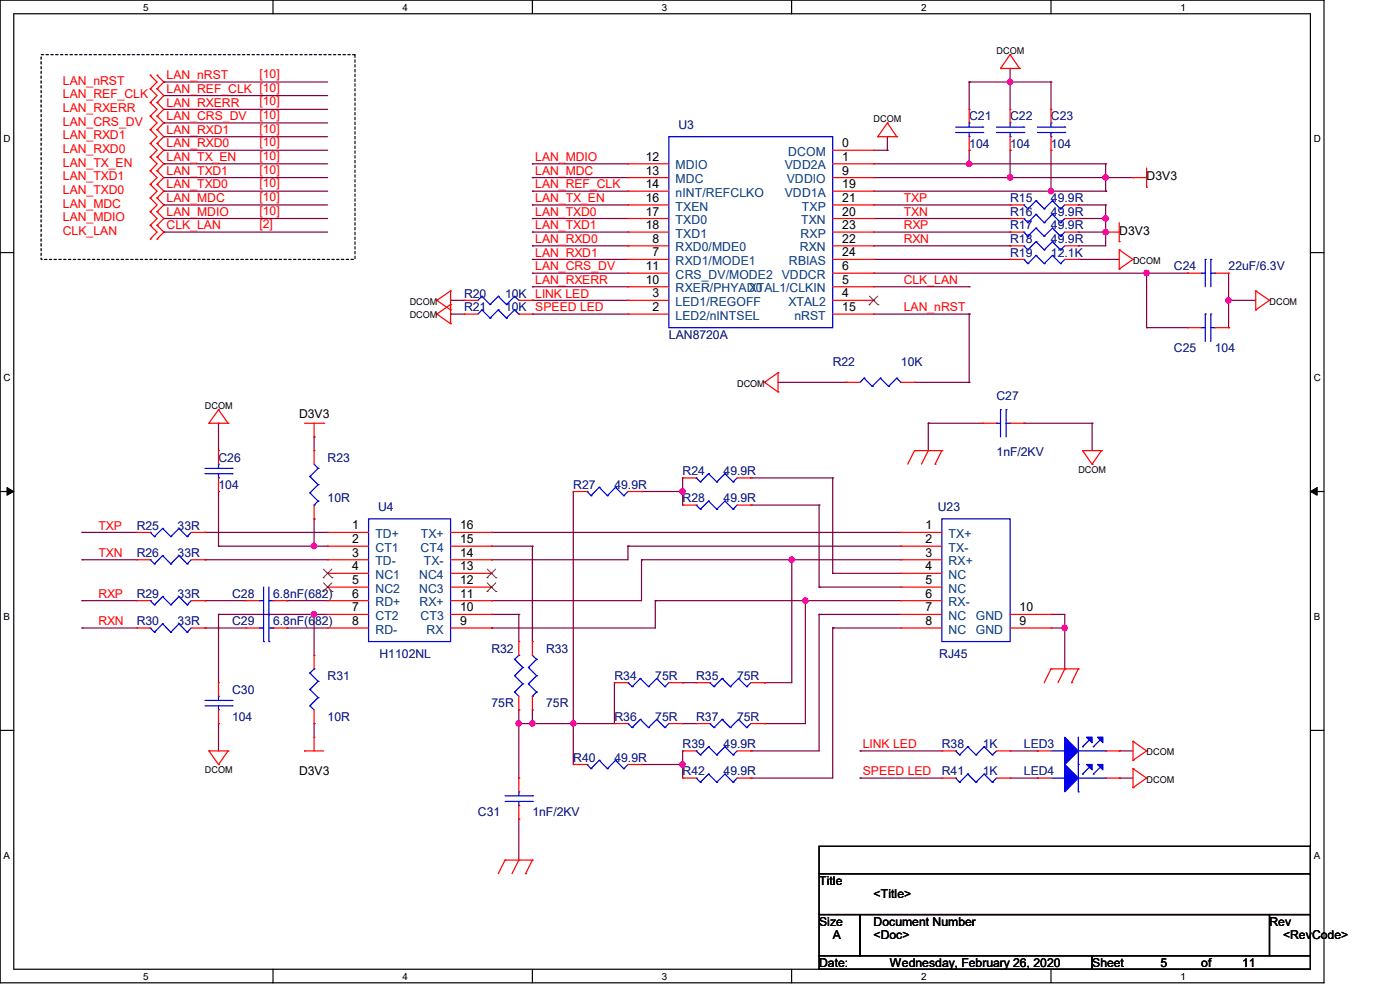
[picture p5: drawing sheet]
<svg xmlns="http://www.w3.org/2000/svg" width="297mm" height="210mm" viewBox="0 0 297 210" stroke-linecap="round" stroke-linejoin="round" font-family="sans-serif">
<path d="M0 0h280.9v208.5h-280.9zM2.9 2.9h275.1v202.7h-275.1z" fill="none" stroke="#000" stroke-width=".25"/>
<g fill="#fff">
<path d="M30.4 .3h1.1v2.4h-1.1z"/>
<path d="M30.4 205.9h1.1v2.3h-1.1z"/>
</g>
<path d="M57.9 0v2.9M57.9 205.6v2.9" fill="none" stroke="#000" stroke-width=".25"/>
<g fill="#fff">
<path d="M85.4 .3h1.1v2.4h-1.1z"/>
<path d="M85.4 205.9h1.1v2.3h-1.1z"/>
</g>
<path d="M112.9 0v2.9M112.9 205.6v2.9" fill="none" stroke="#000" stroke-width=".25"/>
<g fill="#fff">
<path d="M140.4 .3h1.2v2.4h-1.2z"/>
<path d="M140.4 205.9h1.2v2.3h-1.2z"/>
</g>
<path d="M167.9 0v2.9M167.9 205.6v2.9" fill="none" stroke="#000" stroke-width=".25"/>
<g fill="#fff">
<path d="M195.4 .3h1.2v2.4h-1.2z"/>
<path d="M195.4 205.9h1.2v2.3h-1.2z"/>
</g>
<path d="M223 0v2.9M223 205.6v2.9" fill="none" stroke="#000" stroke-width=".25"/>
<g fill="#fff">
<path d="M250.4 .3h1.2v2.4h-1.2z"/>
<path d="M250.4 205.9h1.2v2.3h-1.2z"/>
<path d="M.8 28.2h1.4v2.4h-1.4z"/>
<path d="M278.7 28.2h1.5v2.4h-1.5z"/>
<path d="M.8 78.9h1.4v2.3h-1.4z"/>
<path d="M278.7 78.9h1.5v2.3h-1.5z"/>
</g>
<path d="M0 53.6h2.9M278 53.6h2.9" fill="none" stroke="#000" stroke-width=".25"/>
<g fill="#fff">
<path d="M.8 129.6h1.3v2.3h-1.3z"/>
<path d="M278.7 129.6h1.4v2.3h-1.4z"/>
</g>
<path d="M0 104.3h2.9M278 104.3h2.9" fill="none" stroke="#000" stroke-width=".25"/>
<path d="M1.5 103.4l1.4 .9-1.4 .8zM278 104.3l1.4-.9v1.7z" fill="#000" stroke="#000" stroke-width=".21"/>
<g fill="#fff">
<path d="M.8 180.3h1.3v2.3h-1.3z"/>
<path d="M278.7 180.3h1.4v2.3h-1.4z"/>
</g>
<path d="M0 154.9h2.9M278 154.9h2.9M173.8 179.5h104.2v5.8h-104.2zM173.8 185.3h104.2v8.7h-104.2zM173.8 194h8.7v8.7h-8.7zM182.5 194h86.8v8.7h-86.8zM269.3 194h8.7v8.7h-8.7zM173.8 202.7h57.9v2.9h-57.9zM231.7 202.7h46.3v2.9h-46.3z" fill="none" stroke="#000" stroke-width=".25"/>
<path d="M8.7 11.6h66.6v43.4h-66.6z" fill="none" stroke="#000" stroke-width=".25" stroke-dasharray=".5"/>
<g fill="none" stroke="#800040" stroke-width=".25">
<path d="M34.8 17.4h.1M34.8 17.4h34.7M205.6 17.4h.1M205.6 17.4h17.4M205.6 17.4v5.8M214.3 14.5h.1M214.3 17.4h.1M214.3 14.5v8.7M223 17.4h.1M223 17.4v5.8M34.8 20.3h.1M34.8 23.2h.1"/>
<path d="M34.8 26.1h.1M34.8 29h.1M34.8 31.9h.1M34.8 34.8h.1M34.8 37.7h.1M34.8 20.3h34.7M34.8 23.2h34.7M34.8 26.1h34.7M34.8 29h34.7M34.8 34.8h34.7M34.8 37.7h34.7M34.8 31.9h34.7"/>
<path d="M112.9 34.8h.1M112.9 37.7h.1M112.9 34.8h20.3M112.9 37.7h20.3M185.3 34.8h49.3M185.3 37.7h55.1M185.3 31.9h3M188.3 31.9h.1M188.3 29h.1M188.3 29v2.9M205.6 31.9h.1M205.6 34.8h.1"/>
<path d="M205.6 31.9v2.9M214.3 31.9h.1M214.3 37.7h.1M214.3 31.9v5.8M223 31.9h.1M223 31.9v8.7M234.6 34.8h.1M234.6 37.7h.1M234.6 34.8v5.8M240.4 37.7h.1M34.8 40.6h.1M34.8 43.5h.1"/>
<path d="M34.8 46.4h.1M34.8 49.2h.1M34.8 40.6h34.7M34.8 43.5h34.7M34.8 46.4h34.7M34.8 49.2h34.7M112.9 40.6h.1M112.9 43.5h.1M112.9 46.4h.1M112.9 49.2h.1M112.9 52.2h.1M112.9 55h.1"/>
<path d="M112.9 58h.1M112.9 40.6h20.3M112.9 43.5h20.3M112.9 46.4h20.3M112.9 49.2h20.3M112.9 52.2h20.3M112.9 55h20.3M112.9 58h20.3M185.3 40.6h49.3M185.3 43.5h29M185.3 46.4h29M185.3 49.2h29"/>
<path d="M185.3 52.2h29M185.3 55h29M185.3 58h66.6M214.3 43.5h.1M214.3 46.4h.1M214.3 49.2h.1M214.3 52.2h.1M214.3 55h.1M223 40.6h.1M228.8 43.5h.1M228.8 46.4h.1M228.8 49.2h.1"/>
<path d="M228.8 52.2h.1M228.8 55h.1M228.8 43.5h5.8M228.8 46.4h5.8M228.8 49.2h5.8M228.8 55h8.6M234.6 40.6h.1M234.6 43.5h.1M234.6 46.4h.1M234.6 49.2h.1M234.6 43.5v8.7h-5.8M243.2 58h.1"/>
<path d="M243.2 58v11.5M251.9 58h.1M260.6 58v11.5M95.6 63.7h.1M95.6 66.6h.1M95.6 63.7h2.9M95.6 66.6h2.9M112.9 60.8h.1M112.9 63.7h.1M112.9 66.6h.1M112.9 60.8h20.3M112.9 63.7h20.3"/>
<path d="M112.9 66.6h20.3M185.3 60.8h20.3M185.3 66.6h20.3M205.6 60.8h.1M205.6 66.6h.1M205.6 66.6v14.5M243.2 69.5h.1M243.2 69.5h8.7M260.6 63.7h.1M260.6 69.5h.1M260.6 63.7h5.8M46.4 89.8h.1"/>
<path d="M46.4 89.8v5.8M66.6 92.7h.1M66.6 92.7v2.9M165.1 81.1h14.4M179.5 81.1h.1M194 81.1h11.6M196.9 89.8h.1M196.9 89.8h11.6M196.9 89.8v5.8M205.6 81.1h.1M217.2 89.8h.1M217.2 89.8h14.5"/>
<path d="M231.7 89.8h.1M231.7 89.8v5.8M17.4 112.9h.1M17.4 118.7h.1M17.4 112.9h11.6M17.4 118.7h11.6M43.5 112.9h.1M43.5 118.7h.1M43.5 112.9h26M43.5 118.7h26M46.4 104.3h.1M46.4 115.9h.1"/>
<path d="M46.4 104.3v11.6M46.4 115.9h23.1M66.6 110.1h.1M66.6 115.9h.1M66.6 110.1v5.8M104.3 112.9h.1M104.3 115.9h.1M104.3 118.7h.1M104.3 112.9h86.8M104.3 115.9h8.6M112.9 115.9h.1M112.9 115.9v20.2"/>
<path d="M121.6 104.3h.1M121.6 104.3v57.9M133.2 115.9h.1M133.2 115.9h57.9M133.2 115.9v2.8h-28.9M136.1 104.3h.1M136.1 118.7h.1M136.1 104.3h8.7M136.1 118.7h55M136.1 118.7v8.7h-31.8M144.8 101.4h.1M144.8 104.3h.1"/>
<path d="M144.8 101.4v5.7M159.3 101.4h.1M159.3 107.1h.1M159.3 101.4h17.4M159.3 107.1h14.5M168 118.7h.1M168 118.7v26.1h-5.8M173.8 107.1h.1M173.8 107.1v17.4M176.7 101.4h.1M176.7 101.4v20.2M17.4 127.4h.1"/>
<path d="M17.4 133.2h.1M17.4 127.4h11.6M17.4 133.2h11.6M43.5 127.4h.1M43.5 133.2h.1M43.5 127.4h8.7M43.5 133.2h8.7M46.4 130.3h.1M46.4 130.3v14.5M46.4 130.3h23.1M60.8 127.4h.1M60.8 133.2h.1"/>
<path d="M60.8 127.4h8.7M60.8 133.2h8.7M66.6 130.3h.1M66.6 130.3v8.7M104.3 127.4h.1M104.3 130.3h.1M104.3 133.2h.1M104.3 130.3h5.8M110.1 130.3h.1M110.1 130.3v5.8M139 127.4h.1M139 127.4h52.1"/>
<path d="M139 127.4v5.8h-34.7M170.9 127.4h.1M170.9 127.4v26.1h-8.7M173.8 124.5h.1M173.8 130.3h.1M173.8 130.3v29h-14.5M173.8 124.5h17.3M173.8 130.3h17.3M176.7 121.6h.1M176.7 133.2h.1M176.7 133.2v31.9h-17.4M176.7 121.6h14.4"/>
<path d="M176.7 133.2h14.4M223 130.3h.1M223 130.3h2.9v11.6M223 133.2h2.9M225.9 133.2h.1M46.4 153.5h.1M46.4 153.5v5.8M66.6 153.5h.1M66.6 153.5v2.9M110.1 150.6h.1M110.1 153.5h.1M110.1 150.6v14.5"/>
<path d="M112.9 150.6h.1M112.9 153.5h.1M112.9 150.6v2.9M121.6 153.5h.1M130.3 144.8h.1M130.3 144.8v8.7h-20.2M144.8 144.8h.1M144.8 153.5h.1M144.8 159.3h.1M144.8 159.3v5.8M144.8 144.8h2.9M144.8 153.5h2.9"/>
<path d="M159.3 159.3h.1M162.2 144.8h.1M162.2 153.5h.1M182.5 159.3h.1M182.5 159.3h17.3M214.3 159.3h5.8M220.1 159.3h.1M225.9 141.9h.1M237.4 159.3h.1M237.4 159.3h3M110.1 173.8h.1M110.1 173.8v8.7"/>
<path d="M136.1 162.2h.1M136.1 162.2h8.7M144.8 162.2h.1M159.3 165.1h.1M182.5 165.1h.1M182.5 165.1h17.3M214.3 165.1h5.8M220.1 165.1h.1M237.4 165.1h.1M237.4 165.1h3"/>
</g>
<g fill="#f0f" stroke="#f0f" stroke-width=".25">
<circle cx="214.3" cy="17.4" r=".56"/>
<circle cx="205.6" cy="34.8" r=".56"/>
<circle cx="234.6" cy="37.6" r=".56"/>
<circle cx="214.3" cy="37.6" r=".56"/>
<circle cx="223" cy="40.6" r=".56"/>
<circle cx="234.6" cy="46.3" r=".56"/>
<circle cx="234.6" cy="49.2" r=".56"/>
<circle cx="243.2" cy="57.9" r=".56"/>
<circle cx="260.6" cy="63.7" r=".56"/>
<circle cx="121.6" cy="153.5" r=".56"/>
<circle cx="144.8" cy="104.2" r=".56"/>
<circle cx="66.6" cy="115.8" r=".56"/>
<circle cx="167.9" cy="118.7" r=".56"/>
<circle cx="170.8" cy="127.4" r=".56"/>
<circle cx="66.6" cy="130.3" r=".56"/>
<circle cx="110" cy="153.5" r=".56"/>
<circle cx="112.9" cy="153.5" r=".56"/>
<circle cx="144.8" cy="162.2" r=".56"/>
<circle cx="225.8" cy="133.2" r=".56"/>
</g>
<g fill="none" stroke="#f00" stroke-width=".25">
<path d="M31.9 16h.1M31.9 18.8h.1M31.9 16l1.4 1.4-1.4 1.4M31.9 18.8l1.4 1.5-1.4 1.5M33.3 18.8h.1M33.3 16h.1M33.3 16l1.5 1.4-1.5 1.4M33.3 18.8l1.5 1.5-1.5 1.5M212.3 14.5h.1M212.3 14.5h4M214.3 11.6h.1M214.3 11.6l2 2.9"/>
<path d="M214.3 11.6l-2 2.9M216.3 14.5h.1M31.9 21.8h.1M31.9 24.6h.1M31.9 27.5h.1M31.9 30.4h.1M31.9 33.3h.1M31.9 36.2h.1M31.9 39.1h.1M31.9 21.8l1.4 1.4-1.4 1.4M31.9 24.6l1.4 1.5-1.4 1.4M31.9 27.5l1.4 1.5-1.4 1.4"/>
<path d="M31.9 30.4l1.4 1.5-1.4 1.4M31.9 33.3l1.4 1.5-1.4 1.4M31.9 36.2l1.4 1.5-1.4 1.4M31.9 39.1l1.4 1.5-1.4 1.4M33.3 21.8h.1M33.3 24.6h.1M33.3 27.5h.1M33.3 30.4h.1M33.3 33.3h.1M33.3 36.2h.1M33.3 39.1h.1M33.3 21.8l1.5 1.4-1.5 1.4"/>
<path d="M33.3 24.6l1.5 1.5-1.5 1.4M33.3 27.5l1.5 1.5-1.5 1.4M33.3 30.4l1.5 1.5-1.5 1.4M33.3 33.3l1.5 1.5-1.5 1.4M33.3 36.2l1.5 1.5-1.5 1.4M33.3 39.1l1.5 1.5-1.5 1.4M133.2 34.8h.1M133.2 37.7h.1M133.2 37.7h8.7M133.2 34.8h8.7M176.7 37.7h8.6M176.7 34.8h8.6"/>
<path d="M176.7 31.9h8.6M185.3 34.8h.1M185.3 37.7h.1M185.3 31.9h.1M186.2 29h.1M186.2 29h4M188.3 26.1h.1M188.3 26.1l1.9 2.9M188.3 26.1l-2.1 2.9M190.2 29h.1M205.6 31.9h.1M205.6 23.2h.1"/>
<path d="M205.6 23.2v2.9M205.6 29v2.9M214.3 31.9h.1M214.3 23.2h.1M214.3 23.2v2.9M214.3 29v2.9M223 31.9h.1M223 23.2h.1M223 23.2v2.9M223 29v2.9M240.4 37.7h.1M240.4 37.7h2.8"/>
<path d="M243.2 39.7h.1M243.2 35.6v4.1M31.9 42h.1M31.9 44.9h.1M31.9 47.8h.1M31.9 50.7h.1M31.9 42l1.4 1.5-1.4 1.4M31.9 44.9l1.4 1.5-1.4 1.4M31.9 47.8l1.4 1.4-1.4 1.5M33.3 42h.1M33.3 44.9h.1M33.3 47.8h.1"/>
<path d="M33.3 50.7h.1M33.3 42l1.5 1.5-1.5 1.4M33.3 44.9l1.5 1.5-1.5 1.4M33.3 47.8l1.5 1.4-1.5 1.5M133.2 40.6h.1M133.2 46.4h.1M133.2 49.2h.1M133.2 43.5h.1M133.2 52.2h.1M133.2 55h.1M133.2 58h.1M133.2 49.2h8.7"/>
<path d="M133.2 52.2h8.7M133.2 55h8.7M133.2 43.5h8.7M133.2 58h8.7M133.2 46.4h8.7M133.2 40.6h8.7M176.7 49.2h8.6M176.7 52.2h8.6M176.7 55h8.6M176.7 43.5h8.6M176.7 58h8.6M176.7 46.4h8.6"/>
<path d="M176.7 40.6h8.6M185.3 52.2h.1M185.3 49.2h.1M185.3 46.4h.1M185.3 58h.1M185.3 40.6h.1M185.3 55h.1M185.3 43.5h.1M214.3 52.2h.1M214.3 55h.1M214.3 43.5h.1M214.3 46.4h.1"/>
<path d="M214.3 49.2h.1M214.3 49.2h2.9M214.3 52.2h2.9M214.3 55h2.9M214.3 43.5h2.9M214.3 46.4h2.9M225.9 49.2h2.9M225.9 52.2h2.9M225.9 55h2.9M225.9 43.5h2.9M225.9 46.4h2.9M228.8 52.2h.1"/>
<path d="M228.8 55h.1M228.8 43.5h.1M228.8 46.4h.1M228.8 49.2h.1M234.6 49.2h.1M234.6 49.2h2.8M237.4 51.3h.1M237.4 57.1h.1M237.4 53h.1M237.4 47.2v4.1M237.4 53v4.1M237.4 53l3 2"/>
<path d="M240.4 55h.1M240.4 55l-3 2.1M251.9 58h.1M251.9 58h2.9M257.7 58h2.9M260.6 58h.1M92.7 63.7h.1M92.7 66.6h.1M92.7 63.7l2.9 2M92.7 66.6l2.9 2.1M95.6 61.7h.1M95.6 65.7h.1"/>
<path d="M95.6 64.6h.1M95.6 68.7h.1M95.6 61.7l-2.9 2M95.6 61.7v7M95.6 64.6l-2.9 2M98.5 66.6h.1M98.5 63.7h.1M98.5 66.6h2.9M98.5 63.7h2.9M110.1 66.6h2.8M110.1 63.7h2.8M112.9 66.6h.1"/>
<path d="M112.9 63.7h.1M133.2 60.8h.1M133.2 63.7h.1M133.2 66.6h.1M133.2 66.6h8.7M133.2 63.7h8.7M133.2 60.8h8.7M165.1 79.1h.1M165.1 79.1l-2.9 2M165.1 79.1v4M176.7 66.6h8.6M176.7 63.7h8.6"/>
<path d="M176.7 60.8h8.6M185.3 66.6h.1M185.3 63.7h.1M185.3 60.8h.1M251.9 69.5h.1M251.9 69.5h2.9M257.7 69.5h2.9M260.6 69.5h.1M266.4 65.7h.1M266.4 61.7h.1M266.4 61.7l2.9 2M266.4 61.7v4"/>
<path d="M269.3 63.7h.1M269.3 63.7l-2.9 2M44.3 89.8h.1M44.3 89.8h4.1M46.4 86.9h.1M46.4 95.6h.1M46.4 86.9l2 2.9M46.4 86.9l-2.1 2.9M46.4 95.6v2.9M48.4 89.8h.1M64.6 89.8h4.1M66.6 92.7h.1"/>
<path d="M66.6 95.6h.1M66.6 89.8v2.9M66.6 95.6v2.9M68.7 89.8h.1M162.2 81.1h.1M162.2 81.1l2.9 2M165.1 83.1h.1M179.5 81.1h.1M179.5 81.1h3M191.1 81.1h2.9M194 95.6h.1M194 81.1h.1"/>
<path d="M194 95.6l-1.4 2.9M194 95.6h5.8M196.9 95.6h.1M196.9 95.6l-1.4 2.9M198.4 98.5h.1M199.8 95.6h.1M199.8 95.6l-1.4 2.9M208.5 89.8h.1M208.5 89.8h2.9M214.3 89.8h2.9M217.2 89.8h.1M229.7 95.6h.1"/>
<path d="M229.7 95.6h4M229.7 95.6l2 2.9M231.7 98.5h.1M233.7 95.6h.1M233.7 95.6l-2 2.9M29 118.7h.1M29 112.9h.1M29 118.7h2.9M29 112.9h2.9M40.6 118.7h2.9M40.6 112.9h2.9M43.5 118.7h.1"/>
<path d="M43.5 112.9h.1M46.4 104.3h.1M46.4 101.4v2.9M66.6 110.1h.1M66.6 107.1v3M69.5 112.9h.1M69.5 115.9h.1M69.5 118.7h.1M69.5 118.7h8.7M69.5 112.9h8.7M69.5 115.9h8.7M95.6 118.7h8.7"/>
<path d="M95.6 112.9h8.7M95.6 115.9h8.7M104.3 118.7h.1M104.3 115.9h.1M104.3 112.9h.1M121.6 104.3h.1M121.6 104.3h2.9M133.2 104.3h2.9M136.1 104.3h.1M144.8 107.1h.1M144.8 101.4h.1M144.8 107.1h2.9"/>
<path d="M144.8 101.4h2.9M156.4 107.1h2.9M156.4 101.4h2.9M159.3 107.1h.1M159.3 101.4h.1M191.1 112.9h.1M191.1 115.9h.1M191.1 118.7h.1M191.1 118.7h8.7M191.1 112.9h8.7M191.1 115.9h8.7M29 127.4h.1"/>
<path d="M29 133.2h.1M29 133.2h2.9M29 127.4h2.9M40.6 133.2h2.9M40.6 127.4h2.9M43.5 127.4h.1M43.5 133.2h.1M52.2 133.2h.1M52.2 127.4h.1M52.2 133.2h2.8M52.2 127.4h2.8M58 133.2h2.8"/>
<path d="M58 127.4h2.8M60.8 133.2h.1M60.8 127.4h.1M66.6 139h.1M66.6 139v2.9M69.5 121.6h.1M69.5 124.5h.1M69.5 127.4h.1M69.5 130.3h.1M69.5 133.2h.1M69.5 133.2h8.7M69.5 127.4h8.7"/>
<path d="M69.5 121.6h8.7M69.5 124.5h8.7M69.5 130.3h8.7M95.6 133.2h8.7M95.6 127.4h8.7M95.6 121.6h8.7M95.6 124.5h8.7M95.6 130.3h8.7M104.3 133.2h.1M104.3 130.3h.1M104.3 127.4h.1M104.3 124.5h.1"/>
<path d="M104.3 121.6h.1M110.1 136.1h.1M110.1 136.1v2.9M112.9 136.1h.1M112.9 136.1v2.9M191.1 121.6h.1M191.1 124.5h.1M191.1 127.4h.1M191.1 130.3h.1M191.1 133.2h.1M191.1 133.2h8.7M191.1 127.4h8.7"/>
<path d="M191.1 121.6h8.7M191.1 124.5h8.7M191.1 130.3h8.7M214.3 133.2h8.7M214.3 130.3h8.7M223 133.2h.1M223 130.3h.1M44.3 159.3h.1M44.3 159.3h4.1M44.3 159.3l2.1 2.9M46.4 153.5h.1M46.4 144.8h.1"/>
<path d="M46.4 144.8v2.9M46.4 150.6v2.9M48.4 159.3h.1M48.4 159.3l-2 2.9M64.6 159.3h.1M64.6 159.3h4.1M66.6 156.4h.1M66.6 153.5h.1M66.6 150.6v2.9M66.6 156.4v2.9M110.1 150.6h.1M110.1 147.7v2.9"/>
<path d="M112.9 150.6h.1M112.9 147.7v2.9M130.3 153.5h.1M130.3 144.8h.1M130.3 153.5h2.9M130.3 144.8h2.9M141.9 153.5h2.9M141.9 144.8h2.9M144.8 153.5h.1M144.8 159.3h.1M144.8 144.8h.1M144.8 159.3h2.9"/>
<path d="M147.7 153.5h.1M147.7 144.8h.1M147.7 153.5h2.9M147.7 144.8h2.9M156.4 159.3h2.9M159.3 159.3h.1M159.3 153.5h2.9M159.3 144.8h2.9M162.2 153.5h.1M162.2 144.8h.1M199.8 159.3h.1M199.8 159.3h2.9"/>
<path d="M211.4 159.3h2.9M214.3 159.3h.1M220.1 159.3h.1M220.1 159.3h2.9M223 141.9h.1M223 141.9l-1.5 2.9M223 141.9h5.8M225.9 141.9h.1M225.9 141.9l-1.4 2.9M227.3 144.8h.1M228.8 141.9h.1M228.8 141.9l-1.5 2.9"/>
<path d="M234.6 159.3h2.8M237.4 159.3h.1M240.4 157.3h.1M240.4 157.3l2.8 2M240.4 157.3v4M243.2 159.3h.1M243.2 159.3l-2.8 2M46.4 162.2h.1M110.1 173.8h.1M110.1 165.1h.1M110.1 165.1v2.9M110.1 170.9v2.9"/>
<path d="M121.6 162.2h.1M121.6 162.2h2.9M133.2 162.2h2.9M136.1 162.2h.1M144.8 165.1h.1M144.8 165.1h2.9M156.4 165.1h2.9M159.3 165.1h.1M199.8 165.1h.1M199.8 165.1h2.9M211.4 165.1h2.9M214.3 165.1h.1"/>
<path d="M220.1 165.1h.1M220.1 165.1h2.9M234.6 165.1h2.8M237.4 165.1h.1M240.4 161.3h.1M240.4 167.1h.1M240.4 163.1h.1M240.4 163.1v4M240.4 163.1l2.8 2M243.2 165.1h.1M243.2 165.1l-2.8 2M107.1 182.5h.1"/>
<path d="M107.1 182.5l-1.4 2.8M107.1 182.5h5.8M110.1 182.5h.1M110.1 182.5l-1.5 2.8M111.5 185.3h.1M112.9 182.5h.1M112.9 182.5l-1.4 2.8"/>
</g>
<g fill="none" stroke="#00f" stroke-width=".25">
<path d="M141.9 29h34.8v40.5h-34.8zM202.7 27h5.8M202.7 28.1h5.8M205.6 29h.1M205.6 26.1h.1M205.6 26.1v.9M205.6 28.1v.9M208.5 27h.1M208.5 28.1h.1M211.4 27h5.8M211.4 28.1h5.8M214.3 29h.1"/>
<path d="M214.3 26.1h.1M214.3 26.1v.9M214.3 28.1v.9M217.2 27h.1M217.2 28.1h.1M220.1 27h5.8M220.1 28.1h5.8M223 29h.1M223 26.1h.1M223 26.1v.9M223 28.1v.9M225.9 27h.1"/>
<path d="M225.9 28.1h.1M217.2 52.2h.1M217.2 55h.1M217.2 43.5h.1M217.2 46.4h.1M217.2 49.2h.1M217.2 52.2l.9 .8M217.2 55l.9 .9M217.2 43.5l.9 .8M217.2 46.4l.9 .8M217.2 49.2l.9 .9M218.1 53h.1"/>
<path d="M218.1 55.9h.1M218.1 44.3h.1M218.1 47.2h.1M218.1 50.1h.1M219.8 51.3h.1M219.8 54.2h.1M219.8 42.6h.1M219.8 45.5h.1M219.8 48.4h.1M219.8 51.3l1.7 1.7M219.8 51.3l-1.7 1.7M219.8 54.2l1.7 1.7"/>
<path d="M219.8 54.2l-1.7 1.7M219.8 42.6l1.7 1.7M219.8 42.6l-1.7 1.7M219.8 45.5l1.7 1.7M219.8 45.5l-1.7 1.7M219.8 48.4l1.7 1.7M219.8 48.4l-1.7 1.7M221.5 53h.1M221.5 55.9h.1M221.5 44.3h.1M221.5 47.2h.1M221.5 50.1h.1"/>
<path d="M223.3 51.3h.1M223.3 54.2h.1M223.3 42.6h.1M223.3 45.5h.1M223.3 48.4h.1M223.3 51.3l1.7 1.7M223.3 51.3l-1.8 1.7M223.3 54.2l1.7 1.7M223.3 54.2l-1.8 1.7M223.3 42.6l1.7 1.7M223.3 42.6l-1.8 1.7M223.3 45.5l1.7 1.7"/>
<path d="M223.3 45.5l-1.8 1.7M223.3 48.4l1.7 1.7M223.3 48.4l-1.8 1.7M225 53h.1M225 55.9h.1M225 44.3h.1M225 47.2h.1M225 50.1h.1M225.9 52.2l-.9 .8M225.9 55l-.9 .9M225.9 43.5l-.9 .8M225.9 46.4l-.9 .8"/>
<path d="M225.9 49.2l-.9 .9M254.8 58h.1M254.8 58h.9M255.7 55h.1M255.7 55v5.8M256.9 55h.1M256.9 55v5.8M256.9 58h.8M257.7 58h.1M102.2 65.7h.1M102.2 62.9h.1M102.2 65.7l-.8 .9"/>
<path d="M102.2 65.7l1.8 1.8M102.2 62.9l-.8 .8M102.2 62.9l1.8 1.7M104 67.5h.1M104 64.6h.1M105.7 65.7h.1M105.7 62.9h.1M105.7 65.7l-1.7 1.8M105.7 65.7l1.7 1.8M105.7 62.9l-1.7 1.7M105.7 62.9l1.7 1.7M107.4 67.5h.1"/>
<path d="M107.4 64.6h.1M109.2 65.7h.1M109.2 62.9h.1M109.2 65.7l-1.8 1.8M109.2 65.7l.9 .9M109.2 62.9l-1.8 1.7M109.2 62.9l.9 .8M110.1 66.6h.1M110.1 63.7h.1M254.8 69.5h.1M254.8 69.5h.9M255.7 66.6h.1"/>
<path d="M255.7 66.6v5.8M256.9 66.6h.1M256.9 66.6v5.8M256.9 69.5h.8M257.7 69.5h.1M43.5 99.4h5.7M46.4 98.5h.1M46.4 98.5v.9M49.2 99.4h.1M66.6 98.5l.9 .9M67.5 99.4h.1M67.5 99.4l-1.8 1.7"/>
<path d="M183.3 80.2h.1M183.3 80.2l-.8 .9M183.3 80.2l1.7 1.8M185 82h.1M186.8 80.2h.1M186.8 80.2l-1.8 1.8M186.8 80.2l1.7 1.8M188.5 82h.1M190.2 80.2h.1M190.2 80.2l-1.7 1.8M190.2 80.2l.9 .9M191.1 81.1h.1"/>
<path d="M211.4 89.8h.1M211.4 89.8h.9M212.3 86.9h.1M212.3 86.9v5.8M213.4 86.9h.1M213.4 86.9v5.8M213.4 89.8h.9M214.3 89.8h.1M31.9 118.7h.1M31.9 112.9h.1M31.9 118.7l.9 .9M31.9 112.9l.9 .9"/>
<path d="M32.8 119.6h.1M32.8 113.8h.1M34.5 117.9h.1M34.5 112.1h.1M34.5 117.9l1.7 1.7M34.5 117.9l-1.7 1.7M34.5 112.1l1.7 1.7M34.5 112.1l-1.7 1.7M36.2 119.6h.1M36.2 113.8h.1M38 117.9h.1M38 112.1h.1"/>
<path d="M38 117.9l1.7 1.7M38 117.9l-1.8 1.7M38 112.1l1.7 1.7M38 112.1l-1.8 1.7M39.7 119.6h.1M39.7 113.8h.1M40.6 118.7l-.9 .9M40.6 112.9l-.9 .9M43.5 100.5h5.7M46.4 101.4h.1M46.4 100.5v.9M49.2 100.5h.1"/>
<path d="M65.7 101.1h.1M65.7 104.6h.1M65.7 101.1l1.8 1.7M65.7 104.6l1.8 1.7M66.6 107.1h.1M67.5 102.8h.1M67.5 106.3h.1M67.5 102.8l-1.8 1.8M67.5 106.3l-.9 .8M78.2 110.1h17.4v26h-17.4zM124.5 104.3h.1M124.5 104.3l.9 .9"/>
<path d="M125.4 105.2h.1M127.1 103.4h.1M127.1 103.4l1.8 1.8M127.1 103.4l-1.7 1.8M128.9 105.2h.1M130.6 103.4h.1M130.6 103.4l1.7 1.8M130.6 103.4l-1.7 1.8M132.3 105.2h.1M133.2 104.3l-.9 .9M147.7 107.1h.1M147.7 101.4h.1"/>
<path d="M147.7 107.1l.9 .9M147.7 101.4l.9 .8M148.6 108h.1M148.6 102.2h.1M150.3 106.3h.1M150.3 100.5h.1M150.3 106.3l1.8 1.7M150.3 106.3l-1.7 1.7M150.3 100.5l1.8 1.7M150.3 100.5l-1.7 1.7M152.1 108h.1M152.1 102.2h.1"/>
<path d="M153.8 106.3h.1M153.8 100.5h.1M153.8 106.3l1.7 1.7M153.8 106.3l-1.7 1.7M153.8 100.5l1.7 1.7M153.8 100.5l-1.7 1.7M155.5 108h.1M155.5 102.2h.1M156.4 107.1l-.9 .9M156.4 101.4l-.9 .8M199.8 110.1h14.5v26h-14.5zM31.9 127.4h.1"/>
<path d="M31.9 133.2h.1M31.9 127.4l.9 .9M31.9 133.2l.9 .9M32.8 128.3h.1M32.8 134.1h.1M34.5 126.6h.1M34.5 132.3h.1M34.5 126.6l1.7 1.7M34.5 126.6l-1.7 1.7M34.5 132.3l1.7 1.8M34.5 132.3l-1.7 1.8M36.2 128.3h.1"/>
<path d="M36.2 134.1h.1M38 126.6h.1M38 132.3h.1M38 126.6l1.7 1.7M38 126.6l-1.8 1.7M38 132.3l1.7 1.8M38 132.3l-1.8 1.8M39.7 128.3h.1M39.7 134.1h.1M40.6 127.4l-.9 .9M40.6 133.2l-.9 .9M55 133.2h.1"/>
<path d="M55 127.4h.1M55 133.2h.9M55 127.4h.9M55.9 136.1h.1M55.9 130.3h.1M55.9 124.5v11.6M57.1 136.1h.1M57.1 130.3h.1M57.1 124.5v11.6M57.1 133.2h.9M57.1 127.4h.9M58 133.2h.1"/>
<path d="M58 127.4h.1M109.2 139.9h.1M109.2 139.9l1.7 1.7M110.1 139h.1M110.1 139l-.9 .9M112.9 139l.9 .9M113.8 139.9h.1M113.8 139.9l-1.7 1.7M43.5 148.6h5.7M43.5 149.7h5.7M46.4 150.6h.1M46.4 147.7h.1"/>
<path d="M46.4 147.7v.9M46.4 149.7v.9M49.2 148.6h.1M49.2 149.7h.1M65.7 149.7h.1M65.7 146.3h.1M65.7 142.8h.1M65.7 149.7l.9 .9M65.7 146.3l1.8 1.7M65.7 142.8l1.8 1.7M66.6 141.9h.1M66.6 141.9l-.9 .9"/>
<path d="M67.5 148h.1M67.5 144.5h.1M67.5 148l-1.8 1.7M67.5 144.5l-1.8 1.8M109.2 146.8h.1M109.2 143.3h.1M109.2 146.8l.9 .9M109.2 143.3l1.7 1.8M110.9 145.1h.1M110.9 141.6h.1M110.9 145.1l-1.7 1.7M110.9 141.6l-1.7 1.7"/>
<path d="M112.1 141.6h.1M112.1 145.1h.1M112.1 141.6l1.7 1.7M112.1 145.1l1.7 1.7M112.9 147.7h.1M113.8 143.3h.1M113.8 146.8h.1M113.8 143.3l-1.7 1.8M113.8 146.8l-.9 .9M133.2 153.5h.1M133.2 144.8h.1M133.2 153.5l.9 .8"/>
<path d="M133.2 144.8l.9 .9M134.1 154.3h.1M134.1 145.7h.1M135.8 152.6h.1M135.8 143.9h.1M135.8 152.6l1.8 1.7M135.8 152.6l-1.7 1.7M135.8 143.9l1.8 1.8M135.8 143.9l-1.7 1.8M137.6 154.3h.1M137.6 145.7h.1M139.3 152.6h.1"/>
<path d="M139.3 143.9h.1M139.3 152.6l1.8 1.7M139.3 152.6l-1.7 1.7M139.3 143.9l1.8 1.8M139.3 143.9l-1.7 1.8M141.1 154.3h.1M141.1 145.7h.1M141.9 153.5l-.8 .8M141.9 144.8l-.8 .9M147.7 159.3h.1M147.7 159.3l.9 .8M150.3 158.4h.1"/>
<path d="M150.3 158.4l1.8 1.7M150.3 158.4l-1.7 1.7M150.6 153.5h.1M150.6 144.8h.1M150.6 153.5l.9 .8M150.6 144.8l.9 .9M151.5 154.3h.1M151.5 145.7h.1M153.2 152.6h.1M153.2 143.9h.1M153.2 152.6l1.7 1.7M153.2 152.6l-1.7 1.7"/>
<path d="M153.2 143.9l1.7 1.8M153.2 143.9l-1.7 1.8M153.8 158.4h.1M153.8 158.4l1.7 1.7M153.8 158.4l-1.7 1.7M154.9 154.3h.1M154.9 145.7h.1M156.4 159.3l-.9 .8M156.7 152.6h.1M156.7 143.9h.1M156.7 152.6l1.7 1.7M156.7 152.6l-1.8 1.7"/>
<path d="M156.7 143.9l1.7 1.8M156.7 143.9l-1.8 1.8M158.4 154.3h.1M158.4 145.7h.1M159.3 153.5l-.9 .8M159.3 144.8l-.9 .9M202.7 159.3h.1M202.7 159.3l.9 .8M205.3 158.4h.1M205.3 158.4l1.8 1.7M205.3 158.4l-1.7 1.7M208.8 158.4h.1"/>
<path d="M208.8 158.4l1.7 1.7M208.8 158.4l-1.7 1.7M211.4 159.3l-.9 .8M223 159.3h2.9M225.9 159.3h.1M228.8 156.4v11.6M228.8 159.3h5.8M229.7 158.4h.1M231.1 157l-1.4 1.4M231.9 158.4h.1M233.4 157l-1.5 1.4M234.6 159.3h.1"/>
<path d="M107.1 168.8h5.8M107.1 170h5.8M110.1 170.9h.1M110.1 168h.1M110.1 168v.8M110.1 170v.9M112.9 168.8h.1M112.9 170h.1M124.5 162.2h.1M124.5 162.2l.9 .9M125.4 163.1h.1M127.1 161.3h.1"/>
<path d="M127.1 161.3l1.8 1.8M127.1 161.3l-1.7 1.8M128.9 163.1h.1M130.6 161.3h.1M130.6 161.3l1.7 1.8M130.6 161.3l-1.7 1.8M132.3 163.1h.1M133.2 162.2l-.9 .9M147.7 165.1h.1M147.7 165.1l.9 .8M148.6 160.1h.1M148.6 165.9h.1"/>
<path d="M150.3 164.2h.1M150.3 164.2l1.8 1.7M150.3 164.2l-1.7 1.7M152.1 160.1h.1M152.1 165.9h.1M153.8 164.2h.1M153.8 164.2l1.7 1.7M153.8 164.2l-1.7 1.7M155.5 160.1h.1M155.5 165.9h.1M156.4 165.1l-.9 .8M202.7 165.1h.1"/>
<path d="M202.7 165.1l.9 .8M203.6 160.1h.1M203.6 165.9h.1M205.3 164.2h.1M205.3 164.2l1.8 1.7M205.3 164.2l-1.7 1.7M207.1 160.1h.1M207.1 165.9h.1M208.8 164.2h.1M208.8 164.2l1.7 1.7M208.8 164.2l-1.7 1.7M210.5 160.1h.1"/>
<path d="M210.5 165.9h.1M211.4 165.1l-.9 .8M223 165.1h2.9M225.9 165.1h.1M228.8 168h.1M228.8 162.2h.1M228.8 165.1h5.8M229.7 164.2h.1M231.1 162.8l-1.4 1.4M231.9 164.2h.1M233.4 162.8l-1.5 1.4M234.6 165.1h.1"/>
</g>
<g fill="#00f" stroke="#00f" stroke-width=".25">
<path d="M225.9 162.2l2.9 2.9-2.9 2.9z"/>
<path d="M230.5 162.2h1.2v1.1z"/>
<path d="M232.8 162.2h1.2v1.1z"/>
<path d="M225.9 156.4l2.9 2.9-2.9 2.9z"/>
<path d="M230.5 156.4h1.2v1.2z"/>
<path d="M232.8 156.4h1.2v1.2z"/>
</g>
<g fill="none" stroke="#804000" stroke-width=".21">
<path d="M184.4 64.6h.1M184.4 62.8l1.9 1.8M186.2 62.8l-1.8 1.8M186.3 64.6h.1M68.6 122.6h.1M68.6 125.5h.1M68.6 120.7l1.8 1.9M68.6 123.7l1.8 1.8M70.4 120.7l-1.8 1.9M70.4 123.7l-1.8 1.8M70.4 122.6h.1M70.4 125.5h.1"/>
<path d="M103.3 125.5h.1M103.3 122.6h.1M103.4 123.7l1.8 1.8M103.4 120.7l1.8 1.9M105.2 123.7l-1.9 1.8M105.2 120.7l-1.9 1.9M105.2 125.5h.1M105.2 122.6h.1"/>
</g>
<g font-size="2.6" fill="#f00">
<text x="13.3" y="18">LAN_nRST</text>
<text x="35.3" y="16.8">LAN_nRST</text>
<text x="55" y="16.6">[10]</text>
<text x="13.3" y="20.9">LAN_REF_CLK</text>
<text x="13.3" y="23.8">LAN_RXERR</text>
<text x="35.3" y="19.7">LAN_REF_CLK [10]</text>
<text x="35.3" y="22.6">LAN_RXERR</text>
<text x="55" y="22.4">[10]</text>
<text x="13.3" y="26.7">LAN_CRS_DV</text>
<text x="13.3" y="29.6">LAN_RXD1</text>
<text x="35.3" y="25.5">LAN_CRS_DV</text>
<text x="35.3" y="28.4">LAN_RXD1</text>
<text x="55" y="25.2">[10]</text>
<text x="55" y="28.1">[10]</text>
<text x="13.3" y="32.5">LAN_RXD0</text>
<text x="13.3" y="35.3">LAN_TX_EN</text>
<text x="35.3" y="31.3">LAN_RXD0</text>
<text x="35.3" y="34.2">LAN_TX_EN</text>
<text x="55" y="31">[10]</text>
<text x="55" y="33.9">[10]</text>
<text x="113.5" y="34.2">LAN_MDIO</text>
<text x="13.3" y="38.3">LAN_TXD1</text>
<text x="13.3" y="41.1">LAN_TXD0</text>
<text x="35.3" y="37.1">LAN_TXD1</text>
<text x="35.3" y="40">LAN_TXD0</text>
<text x="55" y="36.8">[10]</text>
<text x="55" y="39.7">[10]</text>
<text x="113.5" y="37.1">LAN_MDC</text>
<text x="113.5" y="40">LAN_REF_CLK</text>
<text x="13.3" y="44.1">LAN_MDC</text>
<text x="13.3" y="46.9">LAN_MDIO</text>
<text x="35.3" y="42.9">LAN_MDC</text>
<text x="35.3" y="45.8">LAN_MDIO</text>
<text x="55" y="42.6">[10]</text>
<text x="55" y="45.5">[10]</text>
<text x="113.5" y="42.9">LAN_TX_EN</text>
<text x="113.5" y="45.8">LAN_TXD0</text>
<text x="191.7" y="42.9">TXP</text>
<text x="191.7" y="45.8">TXN</text>
<text x="13.3" y="49.8">CLK_LAN</text>
<text x="35.3" y="48.6">CLK_LAN</text>
<text x="55" y="48.4">[2]</text>
<text x="113.5" y="48.6">LAN_TXD1</text>
<text x="113.5" y="51.6">LAN_RXD0</text>
<text x="191.7" y="48.6">RXP</text>
<text x="191.7" y="51.6">RXN</text>
<text x="113.5" y="54.4">LAN_RXD1</text>
<text x="113.5" y="57.4">LAN_CRS_DV</text>
<text x="113.5" y="60.2">LAN_RXERR</text>
<text x="191.7" y="60.2">CLK_LAN</text>
<text x="191.7" y="66">LAN_nRST</text>
<text x="20.9" y="112.4">TXP</text>
<text x="20.9" y="118.2">TXN</text>
<text x="20.9" y="126.8">RXP</text>
<text x="20.9" y="132.6">RXN</text>
<text x="183" y="158.7">LINK LED</text>
<text x="183" y="164.5">SPEED LED</text>
</g>
<g font-size="2.6" fill="#000080">
<text x="143.9" y="27.3">U3</text>
<text x="205.6" y="25.5">C21</text>
<text x="214.3" y="25.5">C22</text>
<text x="223" y="25.5">C23</text>
<text x="205.6" y="31.3">104</text>
<text x="214.3" y="31.3">104</text>
<text x="223" y="31.3">104</text>
<text x="214.3" y="42.9">R15</text>
<text x="214.3" y="45.8">R16</text>
<text x="223" y="42.9">49.9R</text>
<text x="223" y="45.8">49.9R</text>
<text x="214.3" y="51.6">R18</text>
<text x="214.3" y="48.7">R17</text>
<text x="223" y="51.6">49.9R</text>
<text x="223" y="48.7">49.9R</text>
<text x="214.3" y="54.5">R19</text>
<text x="223" y="54.5">12.1K</text>
<text x="249" y="57.4">C24</text>
<text x="260.6" y="57.4">22uF/6.3V</text>
<text x="98.5" y="63.2">R20</text>
<text x="107.1" y="63.2">10K LINK LED</text>
<text x="98.5" y="66">R21</text>
<text x="107.1" y="66">10K SPEED LED</text>
<text x="141.9" y="71.8">LAN8720A</text>
<text x="176.7" y="77.6">R22</text>
<text x="191.1" y="77.6">10K</text>
<text x="249" y="74.8">C25</text>
<text x="257.7" y="74.8">104</text>
<text x="211.4" y="84.9">C27</text>
<text x="46.4" y="97.9">C26</text>
<text x="69.5" y="97.9">R23</text>
<text x="144.8" y="100.8">R24</text>
<text x="153.5" y="100.8">49.9R</text>
<text x="211.4" y="96.7">1nF/2KV</text>
<text x="46.4" y="103.7">104</text>
<text x="69.5" y="106.6">10R</text>
<text x="121.6" y="103.7">R27</text>
<text x="130.3" y="103.7">49.9R</text>
<text x="144.8" y="106.6">R28</text>
<text x="153.5" y="106.6">49.9R</text>
<text x="29" y="112.4">R25</text>
<text x="37.7" y="112.4">33R</text>
<text x="80.2" y="108.3">U4</text>
<text x="199" y="108.3">U23</text>
<text x="29" y="118.2">R26</text>
<text x="37.7" y="118.2">33R</text>
<text x="29" y="126.9">R29</text>
<text x="37.7" y="126.9">33R</text>
<text x="49.2" y="126.9">C28</text>
<text x="58" y="126.9">6.8nF(682)</text>
<text x="29" y="132.7">R30</text>
<text x="37.7" y="132.7">33R</text>
<text x="49.2" y="132.7">C29</text>
<text x="58" y="132.7">6.8nF(682)</text>
<text x="80.5" y="139.6">H1102NL</text>
<text x="104.3" y="138.4">R32</text>
<text x="115.9" y="138.4">R33</text>
<text x="199.3" y="139.6">RJ45</text>
<text x="49.2" y="147.1">C30</text>
<text x="69.5" y="144.2">R31</text>
<text x="130.3" y="144.2">R34</text>
<text x="139" y="144.2">75R</text>
<text x="147.7" y="144.2">R35</text>
<text x="156.4" y="144.2">75R</text>
<text x="49.2" y="152.9">104</text>
<text x="69.5" y="152.9">10R</text>
<text x="104.3" y="150">75R</text>
<text x="115.9" y="150">75R</text>
<text x="130.3" y="152.9">R36</text>
<text x="139" y="152.9">75R</text>
<text x="147.7" y="152.9">R37</text>
<text x="156.4" y="152.9">75R</text>
<text x="121.6" y="161.6">R40</text>
<text x="130.3" y="161.6">49.9R</text>
<text x="144.8" y="158.7">R39</text>
<text x="153.5" y="158.7">49.9R</text>
<text x="199.8" y="158.7">R38</text>
<text x="208.5" y="158.7">1K</text>
<text x="217.2" y="158.7">LED3</text>
<text x="144.8" y="164.5">R42</text>
<text x="153.5" y="164.5">49.9R</text>
<text x="199.8" y="164.5">R41</text>
<text x="208.5" y="164.5">1K</text>
<text x="217.2" y="164.5">LED4</text>
<text x="101.4" y="173.2">C31</text>
<text x="112.9" y="173.2">1nF/2KV</text>
</g>
<g font-size="2.6">
<text x="137" y="34.1">12</text>
<text x="178.7" y="34.1">1</text>
<text x="178.7" y="31.2">0</text>
<text x="137" y="37">13</text>
<text x="137" y="39.9">14</text>
<text x="178.7" y="37">9</text>
<text x="178.7" y="39.9">19</text>
<text x="243.2" y="38.3">D3V3</text>
<text x="137" y="45.7">17</text>
<text x="137" y="42.8">16</text>
<text x="178.7" y="45.7">20</text>
<text x="178.7" y="42.8">21</text>
<text x="137" y="48.6">18</text>
<text x="138.4" y="51.5">8</text>
<text x="178.7" y="51.5">22</text>
<text x="178.7" y="48.6">23</text>
<text x="237.4" y="49.8">D3V3</text>
<text x="137" y="57.3">11</text>
<text x="138.4" y="54.4">7</text>
<text x="178.7" y="57.3">6</text>
<text x="178.7" y="54.4">24</text>
<text x="137" y="60.2">10</text>
<text x="138.4" y="63.1">3</text>
<text x="138.4" y="66">2</text>
<text x="178.7" y="66">15</text>
<text x="178.7" y="63.1">4</text>
<text x="178.7" y="60.2">5</text>
<text x="63.5" y="88.6">D3V3</text>
<text x="74.7" y="112.3">1</text>
<text x="97.6" y="112.3">16</text>
<text x="196.3" y="112.3">1</text>
<text x="74.7" y="115.2">2</text>
<text x="74.7" y="118.1">3</text>
<text x="97.6" y="118.1">14</text>
<text x="97.6" y="115.2">15</text>
<text x="196.3" y="115.2">2</text>
<text x="196.3" y="118.1">3</text>
<text x="74.7" y="121">4</text>
<text x="74.7" y="123.9">5</text>
<text x="97.6" y="123.9">12</text>
<text x="97.6" y="121">13</text>
<text x="196.3" y="121">4</text>
<text x="196.3" y="123.9">5</text>
<text x="74.7" y="126.8">6</text>
<text x="74.7" y="129.7">7</text>
<text x="97.6" y="129.7">10</text>
<text x="97.6" y="126.8">11</text>
<text x="196.3" y="126.8">6</text>
<text x="196.3" y="129.7">7</text>
<text x="216.3" y="129.7">10</text>
<text x="74.7" y="132.6">8</text>
<text x="97.6" y="132.6">9</text>
<text x="196.3" y="132.6">8</text>
<text x="216.3" y="132.6">9</text>
<text x="63.5" y="164.5">D3V3</text>
<text x="173.8" y="187.7">Title</text>
<text x="185.3" y="190.6">&lt;Title&gt;</text>
<text x="173.8" y="196.3">Size</text>
<text x="185.3" y="196.3">Document Number</text>
<text x="269.3" y="196.3">Rev</text>
<text x="176.7" y="199.3">A</text>
<text x="185.3" y="199.3">&lt;Doc&gt;</text>
<text x="272.2" y="199.3">&lt;RevCode&gt;</text>
<text x="173.8" y="205.1">Date:</text>
<text x="188.8" y="205.1">Wednesday, February 26, 2020</text>
<text x="231.7" y="205.1">Sheet</text>
<text x="246.2" y="205.1">5</text>
<text x="254.8" y="205.1">of</text>
<text x="263.5" y="205.1">11</text>
</g>
<g font-size="2.6" fill="#004080">
<text x="143.3" y="35.9">MDIO</text>
<text x="166.5" y="35.9">VDD2A</text>
<text x="167.2" y="33.1">DCOM</text>
<text x="143.3" y="38.9">MDC</text>
<text x="143.3" y="41.7">nINT/REFCLKO</text>
<text x="166.5" y="41.7">VDD1A</text>
<text x="166.9" y="38.9">VDDIO</text>
<text x="143.3" y="47.5">TXD0</text>
<text x="143.3" y="44.7">TXEN</text>
<text x="170" y="47.5">TXN</text>
<text x="170.1" y="44.7">TXP</text>
<text x="143.3" y="50.4">TXD1</text>
<text x="143.3" y="53.3">RXD0/MDE0</text>
<text x="169.7" y="53.3">RXN</text>
<text x="169.8" y="50.4">RXP</text>
<text x="143.3" y="56.2">RXD1/MODE1</text>
<text x="143.3" y="59.1">CRS_DV/MODE2</text>
<text x="165.9" y="59.1">VDDCR</text>
<text x="167.4" y="56.2">RBIAS</text>
<text x="143.3" y="62">RXER/PHYAD0</text>
<text x="143.3" y="64.9">LED1/REGOFF</text>
<text x="158.8" y="62">XTAL1/CLKIN</text>
<text x="167.3" y="64.9">XTAL2</text>
<text x="143.3" y="67.8">LED2/nINTSEL</text>
<text x="168.5" y="67.8">nRST</text>
<text x="79.6" y="114.1">TD+</text>
<text x="79.6" y="117">CT1</text>
<text x="79.6" y="119.9">TD-</text>
<text x="89.2" y="117">CT4</text>
<text x="89.3" y="114.1">TX+</text>
<text x="89.9" y="119.9">TX-</text>
<text x="201.3" y="114.1">TX+</text>
<text x="201.3" y="117">TX-</text>
<text x="201.3" y="119.9">RX+</text>
<text x="79.6" y="122.8">NC1</text>
<text x="79.6" y="125.7">NC2</text>
<text x="88.9" y="125.7">NC3</text>
<text x="88.9" y="122.8">NC4</text>
<text x="201.3" y="122.8">NC</text>
<text x="201.3" y="125.7">NC</text>
<text x="79.6" y="128.6">RD+</text>
<text x="79.6" y="131.5">CT2</text>
<text x="89" y="128.6">RX+</text>
<text x="89.2" y="131.5">CT3</text>
<text x="201.3" y="128.6">RX-</text>
<text x="201.3" y="131.5">NC</text>
<text x="207" y="131.5">GND</text>
<text x="79.6" y="134.4">RD-</text>
<text x="90.5" y="134.4">RX</text>
<text x="201.3" y="134.4">NC</text>
<text x="207" y="134.4">GND</text>
</g>
<g font-size="2.1">
<text x="30.4" y="2.2">5</text>
<text x="85.4" y="2.2">4</text>
<text x="140.4" y="2.2">3</text>
<text x="195.4" y="2.2">2</text>
<text x="250.4" y="2.2">1</text>
<text x=".8" y="30.1">D</text>
<text x="278.7" y="30.1">D</text>
<text x=".8" y="80.8">C</text>
<text x="278.7" y="80.8">C</text>
<text x=".8" y="131.5">B</text>
<text x="278.7" y="131.5">B</text>
<text x=".8" y="182.2">A</text>
<text x="278.7" y="182.2">A</text>
<text x="30.4" y="207.8">5</text>
<text x="85.4" y="207.8">4</text>
<text x="140.4" y="207.8">3</text>
<text x="195.4" y="207.8">2</text>
<text x="250.4" y="207.8">1</text>
</g>
<g font-size="2">
<text x="211.4" y="11.4">DCOM</text>
<text x="185.3" y="25.9">DCOM</text>
<text x="240.4" y="56">DCOM</text>
<text x="86.9" y="64.7">DCOM</text>
<text x="269.3" y="64.7">DCOM</text>
<text x="86.9" y="67.6">DCOM</text>
<text x="156.4" y="82">DCOM</text>
<text x="43.5" y="86.7">DCOM</text>
<text x="228.8" y="100.3">DCOM</text>
<text x="243.2" y="160.2">DCOM</text>
<text x="43.5" y="164">DCOM</text>
<text x="243.2" y="166">DCOM</text>
</g>
</svg>
